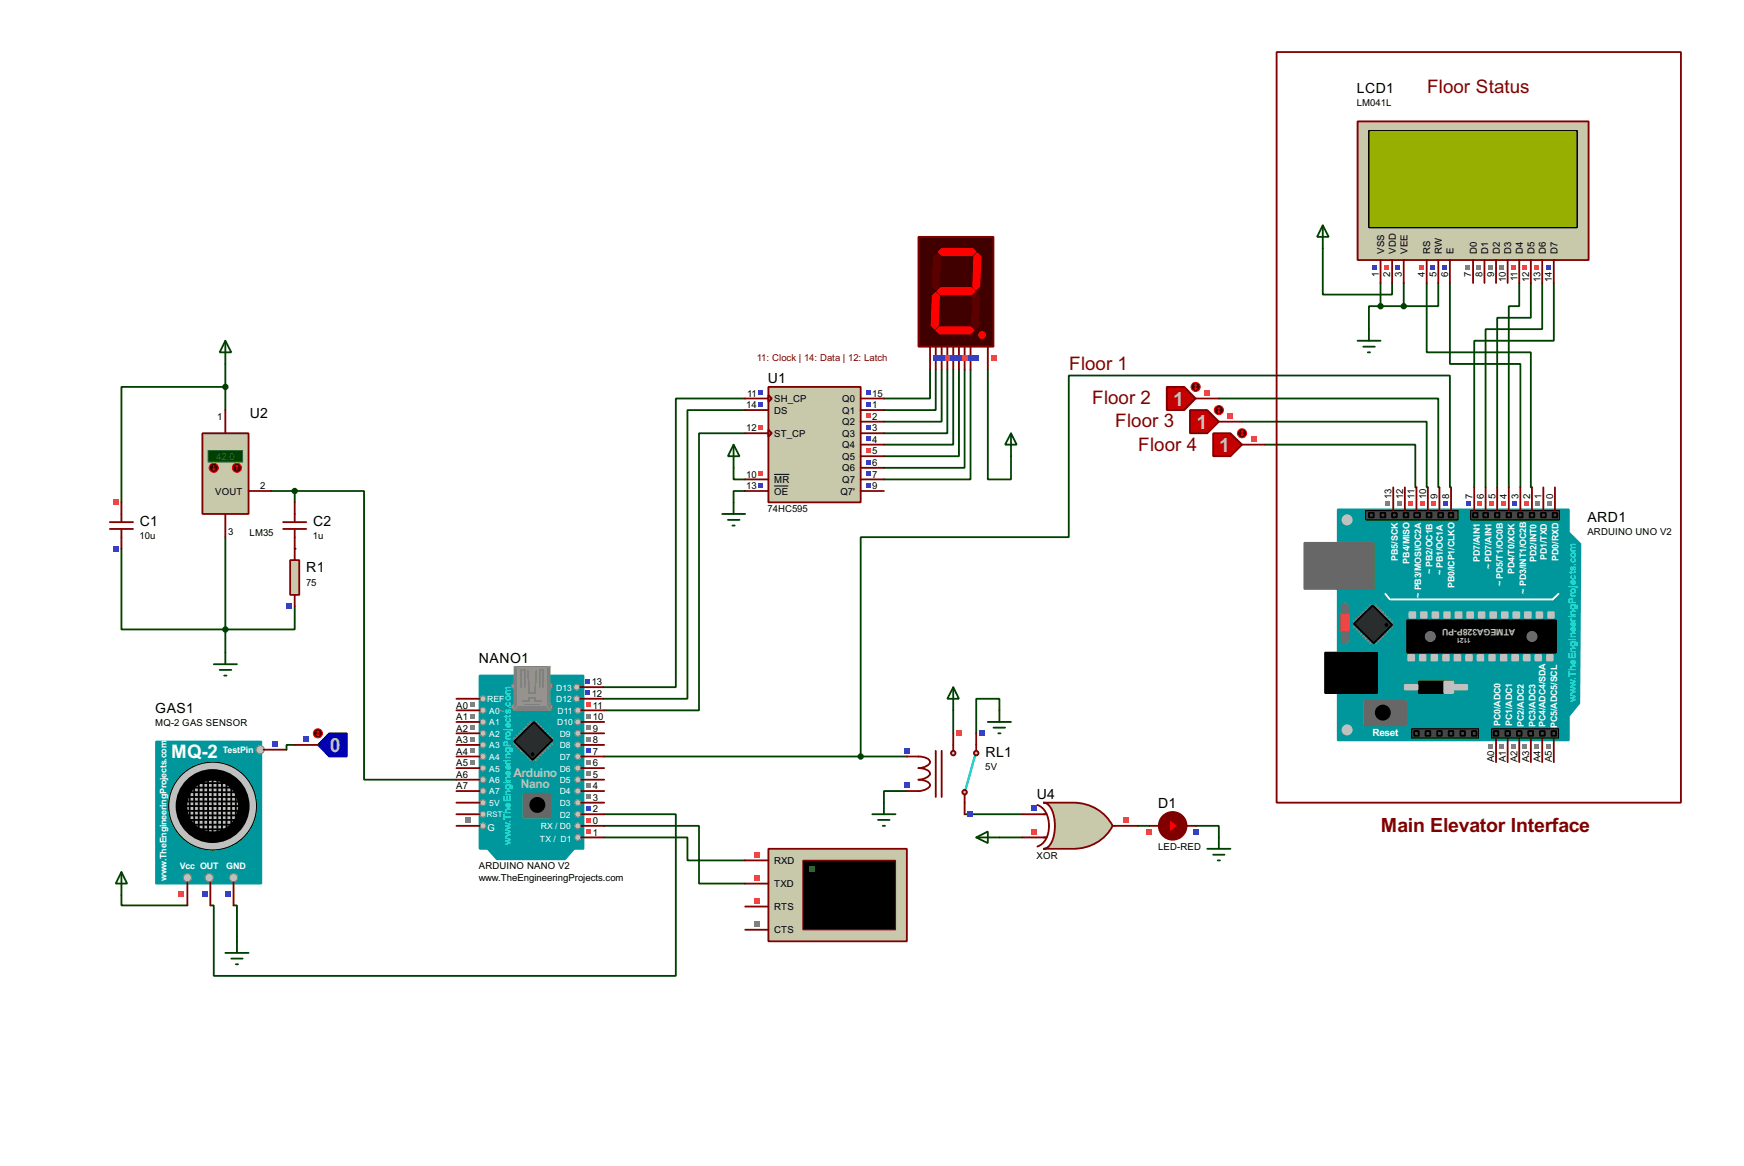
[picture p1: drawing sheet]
<svg xmlns="http://www.w3.org/2000/svg" width="383mm" height="256mm" viewBox="0 0 383 256" stroke-linecap="round" stroke-linejoin="round" font-family="sans-serif">
<g fill="none" stroke="#004000" stroke-width=".4">
<path d="M290.9 54.7v10.1h15.2v-2.5M303.6 67.4h-2.6v5M303.6 62.3v5.1M303.6 67.4h5.1M308.7 62.3v5.1M313.7 62.3v15.2h22.9v29.7h.3M316.3 62.3v5.1h-7.6M318.8 62.3v17.8h15.5v27.1M334.1 62.3v5.1h-2.3v39.8M336.6 62.3v7.6h-7.4v37.3M339.1 62.3v10.1h-12.4v34.8M341.7 62.3v12.7h-17.5v32.2"/>
<path d="M49.6 85.1h-22.9v25.4M49.6 80.1v10.1M163.9 87.7h-15.3v63.5h-16M163.9 95.3h-10.2v61h-20.8M163.9 90.2h-12.7v63.5h-18.6M204.5 81.3v6.4h-10.1M205.8 81.3v8.9h-11.4M207.1 81.3v11.5h-12.7M208.3 81.3v14h-13.9M209.6 81.3v16.5h-15.2M210.9 81.3v19.1h-16.5M212.1 81.3v21.6h-17.7"/>
<path d="M213.4 81.3v24.2h-19M217.2 81.3v24.2h5.1v-5.1M161.3 102.9v2.6h2.6M163.9 108h-2.6v2.5M64.8 163.9h-1.8v1M132.9 179.1h15.7v35.6h-101.6v-15.5h-.7M26.7 196.9v2.3h14.5M51.4 199.2h.7v7.9M132.9 184.2h18.3v5.1h12.7M132.9 181.7h20.8v12.7h10.2M219.8 184.2h5"/>
</g>
<circle cx="64.8" cy="120.7" r=".2" fill="#004000"/>
<g fill="none" stroke="#004000" stroke-width=".4">
<path d="M268 87.7h48.3v19.5h.2M273.1 92.8h40.6v14.4h.3M278.2 97.8h33v9.4h.3M49.6 118.2v25.4M59.7 108h5.1M64.8 108h15.3v63.5h20.3M64.8 108v2.5M319.1 107.2h-.3v-24.6h-83.8v35.6h-45.7v48.2M26.7 120.7v17.8h38.1v-5.1M209.6 156.3v5M219.8 156.3v-2.6h-5.1v7.6M132.9 166.4h66.5"/>
<path d="M199.4 174h-5v2.6M212.1 179.1h12.7M250.2 181.7h2.6M262.9 181.7h5.1v2.5"/>
</g>
<path d="M105.5 148.6h22.8v38.1h-2l-2 2.3h-15l-2.1-2.3h-1.7z" fill-rule="evenodd" fill="#00979c" stroke="#00979c" stroke-width=".4"/>
<path d="M115.1 174.6h5.9v5.3h-5.9z" fill="#686767" stroke="#686767" stroke-width=".4"/>
<circle cx="118.1" cy="177.1" r="1.55" fill="#000" stroke="#000" stroke-width=".4"/>
<path d="M110 156.3l.8 .2" fill="none" stroke="#939393" stroke-width=".22"/>
<g fill="#c0c0c0" stroke="#808080" stroke-width=".25">
<circle cx="127" cy="156.3" r=".65"/>
<circle cx="126.8" cy="153.7" r=".65"/>
<circle cx="127" cy="158.8" r=".65"/>
<circle cx="127" cy="161.3" r=".65"/>
<circle cx="127" cy="166.4" r=".65"/>
<circle cx="127" cy="163.9" r=".65"/>
<circle cx="127" cy="169" r=".65"/>
<circle cx="127" cy="171.5" r=".65"/>
<circle cx="127" cy="176.6" r=".65"/>
<circle cx="127" cy="174" r=".65"/>
<circle cx="127" cy="179.1" r=".65"/>
<circle cx="127" cy="181.7" r=".65"/>
<circle cx="127" cy="184.2" r=".65"/>
<circle cx="126.8" cy="151.2" r=".65"/>
<circle cx="106.2" cy="153.7" r=".65"/>
<circle cx="106.2" cy="156.3" r=".65"/>
<circle cx="106.2" cy="161.3" r=".65"/>
<circle cx="106.2" cy="158.8" r=".65"/>
<circle cx="106.2" cy="163.9" r=".65"/>
<circle cx="106.2" cy="166.4" r=".65"/>
<circle cx="106.2" cy="171.5" r=".65"/>
<circle cx="106.2" cy="169" r=".65"/>
<circle cx="106.2" cy="174" r=".65"/>
</g>
<g fill="#939393" stroke="#757575" stroke-width=".22">
<circle cx="120.9" cy="150.9" r=".55"/>
<circle cx="120.9" cy="155.5" r=".55"/>
</g>
<g fill="#939393" stroke="#808080" stroke-width=".22">
<circle cx="113" cy="150.9" r=".55"/>
<circle cx="113" cy="155.5" r=".55"/>
</g>
<path d="M113.1 146.6h7.9v9.7h-7.9z" fill="#808080" stroke="#808080" stroke-width=".22"/>
<path d="M113.8 146.9h6.4v8.3h-6.4z" fill="#939393" stroke="#939393" stroke-width=".22"/>
<path d="M113.1 146.6l.7 .3M113.8 155.2l-.7 1.1M120.2 155.2l.8 1.1M121 146.6l-.8 .3" fill="none" stroke="#939393" stroke-width=".22"/>
<path d="M114.6 151.2v-3.8h.8v3.8M114.9 154.2h1.5v-.7h1.3v.7h1.5M116.1 147.6l.3 4.6M117.9 147.6l-.2 4.9h-1.3M118.7 151.2v-3.8h.7v3.8" fill="none" stroke="#808080" stroke-width=".4"/>
<path d="M115.4 155h3.3" fill="none" stroke="#808080" stroke-width=".22"/>
<g fill="none" stroke="#808080" stroke-width=".45">
<path d="M115.6 159.8l.5 .5M116.1 159.3l.5 .5M116.6 158.8l.5 .5M117.9 158.8l-.5 .5M118.4 159.3l-.5 .5M118.9 159.8l-.5 .5M113.1 162.4l.5 .5M113.6 161.9l.5 .5M113.6 163.1l-.5 .5M114.1 161.3l.5 .6M114.1 163.6l-.5 .5M114.6 160.8l.5 .5"/>
<path d="M114.6 164.1l-.5 .5M115.1 160.3l.5 .5M115.1 164.6l-.5 .6M115.6 165.2l-.5 .5M116.1 165.7l-.5 .5M116.6 166.2l-.5 .5M117.1 166.7l-.5 .5M117.4 166.7l.5 .5M117.9 166.2l.5 .5M118.4 165.7l.5 .5M118.9 165.2l.5 .5M119.4 164.6l.5 .6"/>
<path d="M119.4 160.3l-.5 .5M119.9 164.1l.6 .5M119.9 160.8l-.5 .5M120.5 163.6l.5 .5M120.5 161.3l-.6 .6M121 163.1l.5 .5M121 161.9l-.5 .5M121.5 162.4l-.5 .5"/>
</g>
<path d="M113.1 163.1l4.3-4.3 4.1 4.1-4.4 4.3z" fill-rule="evenodd" fill="#2c2c2c" stroke="#000" stroke-width=".4"/>
<circle cx="117.1" cy="165.9" r=".3" fill="#000" stroke="#000" stroke-width=".22"/>
<g fill="#c0c0c0" stroke="#808080" stroke-width=".25">
<circle cx="106.2" cy="176.6" r=".65"/>
<circle cx="106.2" cy="181.7" r=".65"/>
<circle cx="106.2" cy="179.1" r=".65"/>
</g>
<g fill="none" stroke="#800000" stroke-width=".4">
<path d="M100.4 158.8h5.1M100.4 156.3h5.1M100.4 153.7h5.1M127.6 153.7h5M127.6 151.2h5M127.8 158.8h5.1M127.8 156.3h5.1M100.4 179.1h5.1M100.4 176.6h5.1M100.4 174h5.1M100.4 171.5h5.1M100.4 169h5.1"/>
<path d="M100.4 166.4h5.1M100.4 163.9h5.1M100.4 161.3h5.1M127.8 179.1h5.1M127.8 176.6h5.1M127.8 174h5.1M127.8 171.5h5.1M127.8 169h5.1M127.8 166.4h5.1M127.8 163.9h5.1M127.8 161.3h5.1M100.4 181.7h5.1"/>
<path d="M127.8 181.7h5.1M127.8 184.2h5.1"/>
</g>
<g fill="#ff4040">
<path d="M129 179.9h1v1h-1z"/>
<path d="M129 182.4h1v1h-1z"/>
</g>
<path d="M129 177.3h1v1.1h-1z" fill="#4040ff"/>
<g fill="#808080">
<path d="M129 174.8h1v1h-1z"/>
<path d="M129 172.3h1v1h-1z"/>
<path d="M129 169.7h1v1h-1z"/>
<path d="M129 167.2h1v1h-1z"/>
</g>
<path d="M129 164.6h1v1.1h-1z" fill="#4040ff"/>
<g fill="#808080">
<path d="M129 162.1h1v1h-1z"/>
<path d="M129 159.6h1v1h-1z"/>
<path d="M129 157h1v1h-1z"/>
</g>
<path d="M129 154.5h1v1h-1z" fill="#ff4040"/>
<g fill="#4040ff">
<path d="M128.7 151.9h1v1.1h-1z"/>
<path d="M128.7 149.4h1v1h-1z"/>
</g>
<g fill="#808080">
<path d="M103.3 167.2h1v1h-1z"/>
<path d="M103.3 164.6h1v1.1h-1z"/>
<path d="M103.3 162.1h1v1h-1z"/>
<path d="M103.3 159.6h1v1h-1z"/>
<path d="M103.3 157h1v1h-1z"/>
<path d="M103.3 154.5h1v1h-1z"/>
<path d="M102.3 179.8h1.3v1.2h-1.3z"/>
</g>
<path d="M202 52.1h16.5v24.2h-16.5z" fill="#400000" stroke="#800000" stroke-width=".4"/>
<g fill="#600000" stroke="#600000" stroke-width=".22">
<path d="M206.3 55.4l.8-.7h6.8l.8 .7-.8 .8h-6.8z" fill-rule="evenodd"/>
<path d="M214.2 56.4l.7-.7 .8 .7-.3 6.6-.7 .8-.8-.8z" fill-rule="evenodd"/>
<path d="M206 64.1l.8-.8h6.9l.7 .8-.7 .7h-6.9z" fill-rule="evenodd"/>
<path d="M205.3 56.4l.7-.7 .8 .7-.2 6.6-.8 .8-.8-.8z" fill-rule="evenodd"/>
<path d="M213.9 65.1l.8-.8 .7 .8-.2 6.6-.8 .7-.7-.7z" fill-rule="evenodd"/>
<path d="M205.8 72.7l.8-.8h6.8l.8 .8-.8 .8h-6.8z" fill-rule="evenodd"/>
<path d="M205 65.1l.8-.8 .8 .8-.3 6.6-.8 .7-.7-.7z" fill-rule="evenodd"/>
<circle cx="215.9" cy="73.7" r=".75"/>
</g>
<g fill="#f00" stroke="#f00" stroke-width=".22">
<path d="M206.3 55.4l.8-.7h6.8l.8 .7-.8 .8h-6.8z" fill-rule="evenodd"/>
<path d="M214.2 56.4l.7-.7 .8 .7-.3 6.6-.7 .8-.8-.8z" fill-rule="evenodd"/>
<path d="M205.8 72.7l.8-.8h6.8l.8 .8-.8 .8h-6.8z" fill-rule="evenodd"/>
<path d="M205 65.1l.8-.8 .8 .8-.3 6.6-.8 .7-.7-.7z" fill-rule="evenodd"/>
<path d="M206 64.1l.8-.8h6.9l.7 .8-.7 .7h-6.9z" fill-rule="evenodd"/>
<circle cx="215.9" cy="73.7" r=".75"/>
</g>
<path d="M204.5 76.3v5M205.8 76.3v5M207.1 76.3v5M208.3 76.3v5M209.6 76.3v5M210.9 76.3v5M212.1 76.3v5M213.4 76.3v5M217.2 76.3v5" fill="none" stroke="#800000" stroke-width=".4"/>
<path d="M205.2 78.2h1.2v1.2h-1.2z" fill="#4040ff"/>
<path d="M207.7 78.2h1.3v1.2h-1.3z" fill="#ff4040"/>
<g fill="#4040ff">
<path d="M210.2 78.2h1.3v1.2h-1.3z"/>
<path d="M212.8 78.2h1.2v1.2h-1.2z"/>
</g>
<path d="M217.9 78.2h1.2v1.2h-1.2z" fill="#ff4040"/>
<g fill="#4040ff">
<path d="M206.4 78.2h1.3v1.2h-1.3z"/>
<path d="M209 78.2h1.2v1.2h-1.2z"/>
</g>
<path d="M211.5 78.2h1.3v1.2h-1.3z" fill="#ff4040"/>
<path d="M214 78.2h1.3v1.2h-1.3z" fill="#4040ff"/>
<path d="M169 85.1h20.3v25.4h-20.3z" fill="#c8c8aa" stroke="#800000" stroke-width=".4"/>
<g fill="none" stroke="#800000" stroke-width=".4">
<path d="M163.9 87.7h5.1M163.9 90.2h5.1M163.9 95.3h5.1M169 86.9l.7 .8-.7 .7zM169 94.5l.7 .8-.7 .8zM189.3 87.7h5.1M189.3 90.2h5.1M189.3 92.8h5.1M189.3 95.3h5.1M189.3 97.8h5.1M163.9 105.5h5.1M163.9 108h5.1"/>
<path d="M189.3 100.4h5.1M189.3 102.9h5.1M189.3 105.5h5.1M189.3 108h5.1"/>
</g>
<path d="M170.2 104.4h3.4M170.2 106.9h3.2" fill="none" stroke="#000" stroke-width=".22"/>
<g fill="#4040ff">
<path d="M190.4 85.9h1v1h-1z"/>
<path d="M190.4 88.4h1v1.1h-1z"/>
</g>
<path d="M190.4 91h1v1h-1z" fill="#ff4040"/>
<g fill="#4040ff">
<path d="M190.4 93.5h1v1h-1z"/>
<path d="M190.4 96.1h1v1h-1z"/>
</g>
<path d="M190.4 98.6h1v1h-1z" fill="#ff4040"/>
<g fill="#4040ff">
<path d="M190.4 101.1h1v1.1h-1z"/>
<path d="M190.4 103.7h1v1h-1z"/>
<path d="M190.4 106.2h1v1h-1z"/>
<path d="M166.8 85.9h1v1h-1z"/>
</g>
<path d="M166.8 93.5h1v1h-1z" fill="#ff4040"/>
<path d="M166.8 88.4h1v1.1h-1z" fill="#4040ff"/>
<path d="M166.8 103.7h1v1h-1z" fill="#ff4040"/>
<path d="M166.8 106.2h1v1h-1z" fill="#4040ff"/>
<path d="M161.3 97.8l1.3 2.6h-2.5zM161.3 97.8v5.1M222.3 95.3l1.3 2.5h-2.6zM222.3 95.3v5.1M158.8 113.1h5.1M160.1 114.4h2.5M161.1 115.6h.5M161.3 110.5v2.6" fill="none" stroke="#004000" stroke-width=".4"/>
<path d="M294.2 112.1h50.8v5l2.5 2.6-.2 35-2.3 2.8v5.4h-50.8z" fill-rule="evenodd" fill="#00979c" stroke="#00979c" stroke-width=".4"/>
<g fill="#686767" stroke="#686767" stroke-width=".4">
<path d="M286.8 119.4h15.3v10.2h-15.3z"/>
<path d="M300 154.2h9.2v5.4h-9.2z"/>
</g>
<path d="M291.4 143.6h11.4v8.9h-11.4z" fill="#000" stroke="#000" stroke-width=".4"/>
<circle cx="304" cy="156.8" r="1.55" fill="#000" stroke="#000" stroke-width=".4"/>
<path d="M295.7 133.4v7.4" fill="none" stroke="#757575" stroke-width="1.8"/>
<path d="M294.9 135.2h1.6v3.5h-1.6z" fill="#ff8000" stroke="#ff8000" stroke-width=".4"/>
<g fill="none" stroke="#808080" stroke-width=".45">
<path d="M297.7 136.7l.6 .5M298.3 137.5l-.6 .5M298.3 136.2l.5 .5M298.8 138l-.5 .5M298.8 135.7l.5 .5M299.3 138.5l-.5 .5M299.3 135.2l.5 .5M299.8 139l-.5 .5M299.8 134.7l.5 .5M300.3 139.5l-.5 .5M300.3 134.2l.5 .5M300.8 133.7l.5 .5"/>
<path d="M301.3 133.2l.5 .5M302.6 133.2l-.5 .5M303.1 133.7l-.5 .5M303.6 134.2l-.5 .5M303.6 139.5l.5 .5M304.1 134.7l-.5 .5M304.1 139l.5 .5M304.6 135.2l-.5 .5M304.6 138.5l.5 .5M305.1 135.7l-.5 .5M305.1 138l.5 .5M305.6 136.2l-.5 .5"/>
<path d="M305.6 137.5l.5 .5M306.1 136.7l-.5 .5M300.8 140l-.5 .5M301.3 140.5l-.5 .5M301.8 141l-.5 .5M302.1 141l.5 .5M302.6 140.5l.5 .5M303.1 140l.5 .5"/>
</g>
<path d="M297.7 137.2l4.1-4 4.3 4.3-4 4z" fill-rule="evenodd" fill="#2c2c2c" stroke="#000" stroke-width=".4"/>
<circle cx="304.8" cy="137.5" r=".3" fill="#000" stroke="#000" stroke-width=".22"/>
<circle cx="296.2" cy="160.6" r="1.1" fill="#c0c0c0" stroke="#c0c0c0" stroke-width=".22"/>
<path d="M304.6 130.6l1 1.3M342.7 130.6l-1.3 1.3h-35.5" fill="none" stroke="#fff" stroke-width=".4"/>
<g fill="#464646" stroke="#000" stroke-width=".25">
<path d="M300.3 112.3h20.3v2.1h-20.3z"/>
<path d="M323.4 112.3h19.6v2.1h-19.6z"/>
</g>
<g fill="#464646" stroke="#000" stroke-width=".4">
<path d="M301 112.8h1.1v1h-1.1z"/>
<path d="M306.1 112.8h1v1h-1z"/>
<path d="M308.7 112.8h1v1h-1z"/>
<path d="M311 112.8h1.2v1h-1.2z"/>
<path d="M313.7 112.8h1.1v1h-1.1z"/>
<path d="M316.3 112.8h1v1h-1z"/>
<path d="M303.6 112.8h1v1h-1z"/>
<path d="M318.6 112.8h1v1h-1z"/>
<path d="M323.9 112.8h1v1h-1z"/>
<path d="M326.2 112.8h1v1h-1z"/>
<path d="M328.7 112.8h1v1h-1z"/>
<path d="M331.3 112.8h1v1h-1z"/>
<path d="M333.8 112.8h1v1h-1z"/>
<path d="M336.4 112.8h1v1h-1z"/>
<path d="M338.9 112.8h1v1h-1z"/>
<path d="M341.4 112.8h1v1h-1z"/>
</g>
<path d="M309.4 136.5h32.8v7.1h-32.8z" fill="#000" stroke="#000" stroke-width=".4"/>
<g fill="#c0c0c0" stroke="#c0c0c0" stroke-width=".4">
<path d="M309.9 134.7h1.3v1.2h-1.3z"/>
<path d="M312.5 134.7h1.2v1.2h-1.2z"/>
<path d="M315 134.7h1.3v1.2h-1.3z"/>
<path d="M317.6 134.7h1.2v1.2h-1.2z"/>
<path d="M320.1 134.7h1.3v1.2h-1.3z"/>
<path d="M322.6 134.7h1.3v1.2h-1.3z"/>
<path d="M325.2 134.7h1.2v1.2h-1.2z"/>
<path d="M327.7 134.7h1.3v1.2h-1.3z"/>
<path d="M330.3 134.7h1.2v1.2h-1.2z"/>
<path d="M332.8 134.7h1.3v1.2h-1.3z"/>
<path d="M335.3 134.7h1.3v1.2h-1.3z"/>
<path d="M337.9 134.7h1.2v1.2h-1.2z"/>
<path d="M340.4 134.7h1.3v1.2h-1.3z"/>
<path d="M309.7 144.1h1.3v1.2h-1.3z"/>
<path d="M312.2 144.1h1.3v1.2h-1.3z"/>
<path d="M314.8 144.1h1.2v1.2h-1.2z"/>
<path d="M317.3 144.1h1.3v1.2h-1.3z"/>
<path d="M319.8 144.1h1.3v1.2h-1.3z"/>
<path d="M322.4 144.1h1.3v1.2h-1.3z"/>
<path d="M324.9 144.1h1.3v1.2h-1.3z"/>
<path d="M327.5 144.1h1.2v1.2h-1.2z"/>
<path d="M330 144.1h1.3v1.2h-1.3z"/>
<path d="M332.5 144.1h1.3v1.2h-1.3z"/>
<path d="M335.1 144.1h1.3v1.2h-1.3z"/>
<path d="M337.6 144.1h1.3v1.2h-1.3z"/>
<path d="M340.2 144.1h1.2v1.2h-1.2z"/>
</g>
<g fill="#757575" stroke="#757575" stroke-width=".22">
<circle cx="336.8" cy="140" r="1.1"/>
<circle cx="314.5" cy="140" r="1.1"/>
</g>
<g fill="#464646" stroke="#000" stroke-width=".25">
<path d="M310.4 160.3h14.8v2.1h-14.8z"/>
<path d="M328 160.3h14.7v2.1h-14.7z"/>
</g>
<g fill="#464646" stroke="#000" stroke-width=".4">
<path d="M313.5 160.8h1v1.1h-1z"/>
<path d="M318.6 160.8h1v1.1h-1z"/>
<path d="M323.7 160.8h1v1.1h-1z"/>
<path d="M321.1 160.8h1v1.1h-1z"/>
<path d="M316 160.8h1v1.1h-1z"/>
<path d="M311 160.8h1v1.1h-1z"/>
<path d="M328.5 160.8h1v1.1h-1z"/>
<path d="M331 160.8h1v1.1h-1z"/>
<path d="M333.6 160.8h1v1.1h-1z"/>
<path d="M336.1 160.8h1v1.1h-1z"/>
<path d="M338.6 160.8h1.1v1.1h-1.1z"/>
<path d="M341.2 160.8h1v1.1h-1z"/>
</g>
<path d="M312 149.9h7.6v2.6h-7.6z" fill="#000" stroke="#000" stroke-width=".4"/>
<g fill="#c0c0c0" stroke="#c0c0c0" stroke-width=".4">
<path d="M317.6 149.9h2v2.6h-2z"/>
<path d="M319.8 150.7h2.8v1h-2.8z"/>
<path d="M308.9 150.7h2.8v1h-2.8z"/>
</g>
<circle cx="296.2" cy="114.4" r="1.1" fill="#c0c0c0" stroke="#c0c0c0" stroke-width=".22"/>
<g fill="none" stroke="#800000" stroke-width=".4">
<path d="M306.4 107.2v5.1M308.9 107.2v5.1M311.5 107.2v5.1M314 107.2v5.1M316.5 107.2v5.1M319.1 107.2v5.1M324.2 107.2v5.1M326.7 107.2v5.1M329.2 107.2v5.1M331.8 107.2v5.1M334.3 107.2v5.1M336.9 107.2v5.1"/>
<path d="M339.4 107.2v5.1M341.9 107.2v5.1M329 162.6v5.1M331.5 162.6v5.1M334.1 162.6v5.1M336.6 162.6v5.1M339.1 162.6v5.1M341.7 162.6v5.1"/>
</g>
<g fill="#808080">
<path d="M340.2 110.2h1v1h-1z"/>
<path d="M337.6 110.2h1v1h-1z"/>
</g>
<path d="M335.1 110.2h1v1h-1z" fill="#ff4040"/>
<path d="M332.5 110.2h1.1v1h-1.1z" fill="#4040ff"/>
<g fill="#ff4040">
<path d="M330 110.2h1v1h-1z"/>
<path d="M327.5 110.2h1v1h-1z"/>
<path d="M324.9 110.2h1v1h-1z"/>
</g>
<g fill="#4040ff">
<path d="M322.4 110.2h1v1h-1z"/>
<path d="M317.3 110.2h1v1h-1z"/>
</g>
<g fill="#ff4040">
<path d="M314.8 110.2h1v1h-1z"/>
<path d="M312.2 110.2h1v1h-1z"/>
<path d="M309.7 110.2h1v1h-1z"/>
</g>
<g fill="#808080">
<path d="M307.1 110.2h1.1v1h-1.1z"/>
<path d="M304.6 110.2h1v1h-1z"/>
<path d="M339.9 163.8h1v1h-1z"/>
<path d="M337.4 163.8h1v1h-1z"/>
<path d="M334.8 163.8h1v1h-1z"/>
<path d="M332.3 163.8h1v1h-1z"/>
<path d="M329.7 163.8h1.1v1h-1.1z"/>
<path d="M327.2 163.8h1v1h-1z"/>
</g>
<path d="M298.5 26.7h50.8v30.5h-50.8z" fill="#c8c8aa" stroke="#800000" stroke-width=".4"/>
<path d="M301 28.8h45.8v21.3h-45.8z" fill="#324600" stroke="#000" stroke-width=".25"/>
<path d="M301 28.8h45.8v21.3h-45.8z" fill="#96af00" stroke="#000" stroke-width=".25"/>
<g fill="none" stroke="#800000" stroke-width=".4">
<path d="M303.6 57.2v5.1M306.1 57.2v5.1M308.7 57.2v5.1M313.7 57.2v5.1M316.3 57.2v5.1M318.8 57.2v5.1M323.9 57.2v5.1M326.4 57.2v5.1M329 57.2v5.1M331.5 57.2v5.1M334.1 57.2v5.1M336.6 57.2v5.1"/>
<path d="M339.1 57.2v5.1M341.7 57.2v5.1"/>
</g>
<path d="M339.9 58.3h1v1.1h-1z" fill="#4040ff"/>
<g fill="#ff4040">
<path d="M337.4 58.3h1v1.1h-1z"/>
<path d="M334.8 58.3h1v1.1h-1z"/>
<path d="M332.3 58.3h1v1.1h-1z"/>
</g>
<g fill="#808080">
<path d="M329.7 58.3h1.1v1.1h-1.1z"/>
<path d="M327.2 58.3h1v1.1h-1z"/>
<path d="M324.7 58.3h1v1.1h-1z"/>
<path d="M322.1 58.3h1v1.1h-1z"/>
</g>
<g fill="#4040ff">
<path d="M317 58.3h1.1v1.1h-1.1z"/>
<path d="M314.5 58.3h1v1.1h-1z"/>
</g>
<path d="M312 58.3h1v1.1h-1z" fill="#ff4040"/>
<path d="M301.8 58.3h1v1.1h-1z" fill="#4040ff"/>
<path d="M304.3 58.3h1.1v1.1h-1.1z" fill="#ff4040"/>
<path d="M306.9 58.3h1v1.1h-1z" fill="#4040ff"/>
<path d="M290.9 49.6l1.3 2.5h-2.6zM290.9 49.6v5.1M298.5 75h5.1M299.8 76.3h2.5M300.8 77.5h.5M301 72.4v2.6M214.7 184.2l2.5-1.3v2.6zM214.7 184.2h5.1" fill="none" stroke="#004000" stroke-width=".4"/>
<g fill="#004000" stroke="#004000" stroke-width=".4">
<circle cx="303.5" cy="67.4" r=".5"/>
<circle cx="308.6" cy="67.4" r=".5"/>
</g>
<path d="M169 186.7h30.4v20.4h-30.4z" fill="#c8c8aa" stroke="#800000" stroke-width=".4"/>
<path d="M176.6 189.3h20.3v15.2h-20.3z" fill="#000" stroke="#800000" stroke-width=".25"/>
<path d="M177.9 190.6h1.2v1.2h-1.2z" fill="#0f0"/>
<path d="M163.9 189.3h5.1M163.9 199.4h5.1M163.9 194.4h5.1M163.9 204.5h5.1" fill="none" stroke="#800000" stroke-width=".4"/>
<g fill="#ff4040">
<path d="M165.8 187.4h1.3v1.2h-1.3z"/>
<path d="M165.8 197.5h1.3v1.3h-1.3z"/>
<path d="M165.8 192.5h1.3v1.2h-1.3z"/>
</g>
<path d="M165.8 202.6h1.3v1.3h-1.3z" fill="#808080"/>
<path d="M34.3 163.1h23.2v31.3h-23.2z" fill="#00979c" stroke="#00979c" stroke-width=".4"/>
<circle cx="46.7" cy="177.3" r="9.7" fill="#c0c0c0" stroke="#000" stroke-width=".22"/>
<circle cx="46.7" cy="177.3" r="6.9" fill="#c0c0c0" stroke="#000" stroke-width="2.6"/>
<g fill="none" stroke="#000" stroke-width=".4">
<path d="M40.2 175.3h12.2M40.7 177.3h12.7M40.7 176.3h12.4M40.7 178.4h12.4M40.9 174.3h11.5M40.9 173.3h10.5M40.9 179.4h11.7M41.7 174v5.9M42.5 172.3h8.1M42.7 172.5v9.4M43.7 172v10.7M44.8 171.3v11.9"/>
<path d="M45.8 171.3v12.1M46.8 171.3v12.1M47.8 171.3v12.1M48.8 171.5v11.7M49.8 172v10.7M50.9 173.3v8.6M51.9 173.8v7.1M41.5 180.4h11.4M42 181.4h9.6M42.7 182.4h7.6"/>
</g>
<g fill="#c0c0c0" stroke="#808080" stroke-width=".25">
<circle cx="41.2" cy="193.1" r=".9"/>
<circle cx="46" cy="193.1" r=".9"/>
<circle cx="51.3" cy="193.1" r=".9"/>
<circle cx="57.2" cy="164.9" r=".9"/>
</g>
<path d="M58 164.9h5M41.2 194.1v5.1M46.3 194.1v5.1M51.4 194.1v5.1" fill="none" stroke="#800000" stroke-width=".4"/>
<g fill="#4040ff">
<path d="M44.4 196h1.2v1.3h-1.2z"/>
<path d="M49.5 196h1.2v1.3h-1.2z"/>
<path d="M59.9 163h1.2v1.3h-1.2z"/>
</g>
<path d="M39.3 196h1.3v1.3h-1.3z" fill="#ff4040"/>
<path d="M26.7 191.8l1.3 2.6h-2.5zM26.7 191.8v5.1M49.6 209.6h5.1M50.9 210.9h2.5M51.9 212.1h.5M52.1 207.1v2.5" fill="none" stroke="#004000" stroke-width=".4"/>
<path d="M72.4 161.3h3.9v5.1h-3.9l-2.5-2.5z" fill-rule="evenodd" fill="#0000c0" stroke="#000080" stroke-width=".4"/>
<path d="M64.8 163.9h5.1" fill="none" stroke="#800000" stroke-width=".4"/>
<circle cx="69.9" cy="161.3" r="1" fill="#400000" stroke="#f00" stroke-width=".22"/>
<path d="M69.7 161.6l.2 .3M69.9 160.8v1.1M69.9 160.8l.3 .3M69.9 160.8l-.2 .3M70.2 161.6l-.3 .3" fill="none" stroke="#f00" stroke-width=".22"/>
<path d="M66.7 162h1.3v1.2h-1.3z" fill="#4040ff"/>
<path d="M229.4 176.6h6.6a9.6 9.6 0 0 1 8.7 5.1 9.6 9.6 0 0 1-8.7 5h-6.6a3.2 3.2 0 0 0 2.4-3.1 7.7 7.7 0 0 0-1.4-6.6z" fill-rule="evenodd" fill="#c8c8aa" stroke="#800000" stroke-width=".4"/>
<path d="M224.8 179.1h5.4M228.1 177.1a5.2 5.2 0 0 1 2.4 6.2 3.8 3.8 0 0 1-2.4 2.9M224.8 184.2h5.4M244.7 181.7h5.5" fill="none" stroke="#800000" stroke-width=".4"/>
<path d="M226.7 177.2h1.3v1.3h-1.3z" fill="#4040ff"/>
<g fill="#ff4040">
<path d="M226.7 182.3h1.3v1.3h-1.3z"/>
<path d="M247.1 179.8h1.2v1.2h-1.2z"/>
</g>
<path d="M49.6 75l1.3 2.5h-2.6zM49.6 75v5.1M47 146.1h5.1M48.3 147.4h2.6M49.3 148.6h.5M49.6 143.6v2.5" fill="none" stroke="#004000" stroke-width=".4"/>
<path d="M44.5 95.3h10.2v17.8h-10.2z" fill="#c8c8aa" stroke="#800000" stroke-width=".4"/>
<path d="M45.8 99.1h7.6v2.6h-7.6z" fill="#004000" stroke="#0f0" stroke-width=".22"/>
<path d="M49.6 90.2v5.1M49.6 113.1v5.1M54.7 108h5" fill="none" stroke="#800000" stroke-width=".4"/>
<circle cx="52.1" cy="102.9" r="1" fill="#400000" stroke="#f00" stroke-width=".22"/>
<path d="M52.1 102.4l-.2 .3M52.1 102.4l.3 .3M52.1 102.4v1" fill="none" stroke="#f00" stroke-width=".22"/>
<circle cx="47" cy="102.9" r="1" fill="#400000" stroke="#f00" stroke-width=".22"/>
<path d="M46.8 103.2l.2 .2M47 102.4v1M47.3 103.2l-.3 .2" fill="none" stroke="#f00" stroke-width=".22"/>
<path d="M63.8 123.2h2v7.7h-2z" fill="#c8c8aa" stroke="#800000" stroke-width=".4"/>
<path d="M64.8 120.7v2.5M64.8 130.9v2.5" fill="none" stroke="#800000" stroke-width=".4"/>
<path d="M62.9 132.8h1.3v1.2h-1.3z" fill="#4040ff"/>
<path d="M24.2 116.4h5.1M24.2 114.9h5.1M26.7 110.5v4.4M26.7 116.4v4.3" fill="none" stroke="#800000" stroke-width=".4"/>
<path d="M24.8 120.1h1.3v1.2h-1.3z" fill="#4040ff"/>
<path d="M24.8 109.9h1.3v1.3h-1.3z" fill="#ff4040"/>
<g fill="#004000" stroke="#004000" stroke-width=".4">
<circle cx="49.5" cy="85.1" r=".5"/>
<circle cx="64.8" cy="108" r=".5"/>
</g>
<path d="M62.3 116.4h5.1M62.3 114.9h5.1M64.8 110.5v4.4M64.8 116.4v4.3M202 166.4a2.31 2.31 0 0 1 2.5 1.3 2.61 2.61 0 0 1-2.5 1.3 2.31 2.31 0 0 1 2.5 1.2 2.7 2.7 0 0 1-2.5 1.3 2.31 2.31 0 0 1 2.5 1.3 2.68 2.68 0 0 1-2.5 1.2M205.8 165.2v10.1M207.1 165.2v10.1M209.6 163.9v1.3M212.1 174.8v1.8M214.7 163.9v1.3" fill="none" stroke="#800000" stroke-width=".4"/>
<path d="M209.9 166.2l2.2 7.6" fill="none" stroke="#feffff" stroke-width=".5"/>
<path d="M214.4 166.2l-2 7.3" fill="none" stroke="#00c0c0" stroke-width=".5"/>
<g fill="#c8c8aa" stroke="#800000" stroke-width=".4">
<circle cx="212.1" cy="174.3" r=".5"/>
<circle cx="214.6" cy="165.7" r=".5"/>
<circle cx="209.6" cy="165.7" r=".5"/>
</g>
<path d="M199.4 166.4h2.6M199.4 174h2.6M209.6 161.3v2.6M212.1 176.6v2.5M214.7 161.3v2.6" fill="none" stroke="#800000" stroke-width=".4"/>
<g fill="#4040ff">
<path d="M212.8 178.5h1.2v1.3h-1.2z"/>
<path d="M215.3 160.7h1.3v1.3h-1.3z"/>
</g>
<path d="M210.2 160.7h1.3v1.3h-1.3z" fill="#ff4040"/>
<g fill="#4040ff">
<path d="M198.8 164.5h1.3v1.3h-1.3z"/>
<path d="M198.8 172.1h1.3v1.3h-1.3z"/>
</g>
<g fill="none" stroke="#004000" stroke-width=".4">
<path d="M209.6 151.2l1.3 2.5h-2.6zM209.6 151.2v5.1M217.2 158.8h5.1M219.8 156.3v2.5M191.8 179.1h5.1M194.4 176.6v2.5M218.5 160.1h2.5M219.5 161.3h.5M193.1 180.4h2.5M194.1 181.7h.5M265.5 186.7h5.1M266.8 188h2.5"/>
<path d="M267.8 189.3h.5M268 184.2v2.5"/>
</g>
<circle cx="257.8" cy="181.7" r="3.1" fill="#800000" stroke="#800000" stroke-width=".4"/>
<path d="M254.8 181.7h2.3M259.1 180.4v2.5M259.1 181.7h1.8" fill="none" stroke="#800000" stroke-width=".4"/>
<path d="M257.1 180.1l2 1.6-2 1.5z" fill="#f00" stroke="#800000" stroke-width=".4"/>
<path d="M252.8 181.7h2.5M260.4 181.7h2.5" fill="none" stroke="#800000" stroke-width=".4"/>
<path d="M252.1 182.3h1.3v1.3h-1.3z" fill="#ff4040"/>
<path d="M262.3 182.3h1.3v1.3h-1.3z" fill="#4040ff"/>
<g fill="#004000" stroke="#004000" stroke-width=".4">
<circle cx="49.5" cy="138.5" r=".5"/>
<circle cx="189.2" cy="166.4" r=".5"/>
</g>
<path d="M256.6 85.1h3.8l2.5 2.6-2.5 2.5h-3.8z" fill-rule="evenodd" fill="#c00000" stroke="#800000" stroke-width=".4"/>
<path d="M262.9 87.7h5.1" fill="none" stroke="#800000" stroke-width=".4"/>
<circle cx="262.9" cy="85.1" r="1" fill="#400000" stroke="#f00" stroke-width=".22"/>
<path d="M262.7 85.4l.2 .3M262.9 84.6v1.1M262.9 84.6l-.2 .3M262.9 84.6l.3 .3M263.2 85.4l-.3 .3" fill="none" stroke="#f00" stroke-width=".22"/>
<path d="M264.8 85.8h1.3v1.2h-1.3z" fill="#ff4040"/>
<path d="M261.7 90.2h3.8l2.5 2.6-2.5 2.5h-3.8z" fill-rule="evenodd" fill="#c00000" stroke="#800000" stroke-width=".4"/>
<path d="M268 92.8h5.1" fill="none" stroke="#800000" stroke-width=".4"/>
<circle cx="268" cy="90.2" r="1" fill="#400000" stroke="#f00" stroke-width=".22"/>
<path d="M267.8 90.5l.2 .2M268 89.7v1M268 89.7l-.2 .3M268 89.7l.3 .3M268.3 90.5l-.3 .2" fill="none" stroke="#f00" stroke-width=".22"/>
<path d="M269.9 90.9h1.3v1.2h-1.3z" fill="#ff4040"/>
<path d="M266.8 95.3h3.8l2.5 2.5-2.5 2.6h-3.8z" fill-rule="evenodd" fill="#c00000" stroke="#800000" stroke-width=".4"/>
<path d="M273.1 97.8h5.1" fill="none" stroke="#800000" stroke-width=".4"/>
<circle cx="273.1" cy="95.3" r="1" fill="#400000" stroke="#f00" stroke-width=".22"/>
<path d="M272.9 95.6l.2 .2M273.1 94.8v1M273.1 94.8l-.2 .3M273.1 94.8l.3 .3M273.4 95.6l-.3 .2" fill="none" stroke="#f00" stroke-width=".22"/>
<path d="M275 95.9h1.3v1.3h-1.3z" fill="#ff4040"/>
<path d="M280.7 11.5h88.9v165.1h-88.9z" fill="none" stroke="#800000" stroke-width=".4"/>
<g font-size="4.8" fill="#c0c0c0">
<text x="258" y="89.2">1</text>
<text x="263.1" y="94.3">1</text>
<text x="268.1" y="99.4">1</text>
<text x="72.6" y="165.4">0</text>
</g>
<text font-size="4.8" fill="#800000" x="303.6" y="183.1">Main Elevator Interface</text>
<g font-size="4.6" fill="#800000">
<text x="313.8" y="20.4">Floor Status</text>
<text x="235.1" y="81.3">Floor 1</text>
<text x="240.1" y="88.9">Floor 2</text>
<text x="245.2" y="94">Floor 3</text>
<text x="250.3" y="99.1">Floor 4</text>
</g>
<text font-size="4.6" fill="#fff" x="37.7" y="166.7">MQ-2</text>
<g font-size="3.5">
<text x="298.4" y="20.5">LCD1</text>
<text x="168.8" y="84.3">U1</text>
<text x="54.9" y="92">U2</text>
<text x="30.8" y="115.8">C1</text>
<text x="68.9" y="115.8">C2</text>
<text x="349.1" y="114.8">ARD1</text>
<text x="67.4" y="125.9">R1</text>
<text x="105.3" y="145.9">NANO1</text>
<text x="34.2" y="156.8">GAS1</text>
<text x="216.7" y="166.6">RL1</text>
<text x="228" y="175.8">U4</text>
<text x="254.7" y="177.8">D1</text>
</g>
<g font-size="3" fill="#c0c0c0">
<text x="112.9" y="171">Arduino</text>
<text x="114.5" y="173.3">Nano</text>
</g>
<g font-size="2.5" fill="#0ff">
<text x="346.5" y="149.5" transform="rotate(-90 346.5 149.5)">.TheEngineeringProjects.com</text>
<text x="346.5" y="154.3" transform="rotate(-90 346.5 154.3)">w</text>
<text x="112.4" y="185.9" transform="rotate(-90 112.4 185.9)">w</text>
<text x="112.4" y="181" transform="rotate(-90 112.4 181)">.TheEngineeringProjects.com</text>
</g>
<text font-size="2.5" fill="#fff" x="301.8" y="161.9">Reset</text>
<g font-size="2.4">
<text x="298.3" y="23.4">LM041L</text>
<text x="304.4" y="55.9" transform="rotate(-90 304.4 55.9)">VSS</text>
<text x="306.9" y="55.9" transform="rotate(-90 306.9 55.9)">VDD</text>
<text x="309.5" y="55.9" transform="rotate(-90 309.5 55.9)">VEE</text>
<text x="314.5" y="55.9" transform="rotate(-90 314.5 55.9)">RS</text>
<text x="317.1" y="55.9" transform="rotate(-90 317.1 55.9)">RW</text>
<text x="319.6" y="55.9" transform="rotate(-90 319.6 55.9)">E</text>
<text x="324.7" y="55.9" transform="rotate(-90 324.7 55.9)">D0</text>
<text x="327.2" y="55.9" transform="rotate(-90 327.2 55.9)">D1</text>
<text x="329.8" y="55.9" transform="rotate(-90 329.8 55.9)">D2</text>
<text x="332.3" y="55.9" transform="rotate(-90 332.3 55.9)">D3</text>
<text x="334.9" y="55.9" transform="rotate(-90 334.9 55.9)">D4</text>
<text x="337.4" y="55.9" transform="rotate(-90 337.4 55.9)">D5</text>
<text x="339.9" y="55.9" transform="rotate(-90 339.9 55.9)">D6</text>
<text x="342.5" y="55.9" transform="rotate(-90 342.5 55.9)">D7</text>
<text x="303.2" y="60.8" transform="rotate(-90 303.2 60.8)">1</text>
<text x="305.7" y="60.9" transform="rotate(-90 305.7 60.9)">2</text>
<text x="308.3" y="60.9" transform="rotate(-90 308.3 60.9)">3</text>
<text x="313.3" y="60.9" transform="rotate(-90 313.3 60.9)">4</text>
<text x="315.9" y="60.8" transform="rotate(-90 315.9 60.8)">5</text>
<text x="318.4" y="60.9" transform="rotate(-90 318.4 60.9)">6</text>
<text x="323.5" y="60.8" transform="rotate(-90 323.5 60.8)">7</text>
<text x="326" y="60.9" transform="rotate(-90 326 60.9)">8</text>
<text x="328.6" y="60.8" transform="rotate(-90 328.6 60.8)">9</text>
<text x="331.1" y="62" transform="rotate(-90 331.1 62)">10</text>
<text x="333.7" y="61.8" transform="rotate(-90 333.7 61.8)">11</text>
<text x="336.2" y="62" transform="rotate(-90 336.2 62)">12</text>
<text x="338.7" y="62" transform="rotate(-90 338.7 62)">13</text>
<text x="341.3" y="62" transform="rotate(-90 341.3 62)">14</text>
<text x="164.1" y="89.8">14</text>
<text x="164.3" y="87.3">11</text>
<text x="170.2" y="88.5">SH_CP</text>
<text x="185.2" y="88.5">Q0</text>
<text x="191.8" y="87.3">15</text>
<text x="191.8" y="89.8">1</text>
<text x="47.8" y="92.4">1</text>
<text x="164.1" y="94.9">12</text>
<text x="170.2" y="91">DS</text>
<text x="185.2" y="91">Q1</text>
<text x="185.2" y="93.6">Q2</text>
<text x="191.8" y="92.4">2</text>
<text x="191.8" y="94.9">3</text>
<text x="170.2" y="96.1">ST_CP</text>
<text x="185.2" y="96.1">Q3</text>
<text x="185.2" y="98.6">Q4</text>
<text x="185.2" y="101.2">Q5</text>
<text x="191.8" y="97.4">4</text>
<text x="191.8" y="100">5</text>
<text x="57.2" y="107.6">2</text>
<text x="164.1" y="105.1">10</text>
<text x="164.1" y="107.6">13</text>
<text x="170.2" y="106.3">MR</text>
<text x="185.2" y="103.7">Q6</text>
<text x="185.2" y="106.3">Q7</text>
<text x="191.8" y="102.5">6</text>
<text x="191.8" y="105.1">7</text>
<text x="191.8" y="107.6">9</text>
<text x="47.3" y="108.8">VOUT</text>
<text x="168.8" y="112.7">74HC595</text>
<text x="170.2" y="108.8">OE</text>
<text x="184.8" y="108.8">Q7'</text>
<text x="306" y="109.8" transform="rotate(-90 306 109.8)">13</text>
<text x="308.5" y="109.7" transform="rotate(-90 308.5 109.7)">12</text>
<text x="311.1" y="109.8" transform="rotate(-90 311.1 109.8)">11</text>
<text x="313.6" y="109.7" transform="rotate(-90 313.6 109.7)">10</text>
<text x="316.1" y="109.7" transform="rotate(-90 316.1 109.7)">9</text>
<text x="318.7" y="109.8" transform="rotate(-90 318.7 109.8)">8</text>
<text x="323.8" y="109.8" transform="rotate(-90 323.8 109.8)">7</text>
<text x="326.3" y="109.7" transform="rotate(-90 326.3 109.7)">6</text>
<text x="328.8" y="109.7" transform="rotate(-90 328.8 109.7)">5</text>
<text x="331.4" y="109.8" transform="rotate(-90 331.4 109.8)">4</text>
<text x="333.9" y="109.7" transform="rotate(-90 333.9 109.7)">3</text>
<text x="336.5" y="109.8" transform="rotate(-90 336.5 109.8)">2</text>
<text x="339" y="109.7" transform="rotate(-90 339 109.7)">1</text>
<text x="341.5" y="109.7" transform="rotate(-90 341.5 109.7)">0</text>
<text x="30.7" y="118.7">10u</text>
<text x="50.2" y="117.6">3</text>
<text x="54.9" y="117.8">LM35</text>
<text x="68.8" y="118.7">1u</text>
<text x="349" y="117.7">ARDUINO UNO V2</text>
<text x="67.3" y="128.9">75</text>
<text x="100.3" y="155.9">A0</text>
<text x="130.1" y="153.3">12</text>
<text x="130.1" y="150.8">13</text>
<text x="130.4" y="155.9">11</text>
<text x="34.1" y="159.7">MQ-2 GAS SENSOR</text>
<text x="100.3" y="160.9">A2</text>
<text x="100.3" y="158.4">A1</text>
<text x="130.4" y="160.9">9</text>
<text x="130.4" y="158.4">10</text>
<text x="100.3" y="166">A4</text>
<text x="100.3" y="163.5">A3</text>
<text x="130.4" y="166">7</text>
<text x="130.4" y="163.5">8</text>
<text x="328.6" y="167.7" transform="rotate(-90 328.6 167.7)">A0</text>
<text x="331.1" y="167.7" transform="rotate(-90 331.1 167.7)">A1</text>
<text x="333.7" y="167.7" transform="rotate(-90 333.7 167.7)">A2</text>
<text x="336.2" y="167.7" transform="rotate(-90 336.2 167.7)">A3</text>
<text x="338.7" y="167.7" transform="rotate(-90 338.7 167.7)">A4</text>
<text x="341.3" y="167.7" transform="rotate(-90 341.3 167.7)">A5</text>
<text x="100.3" y="168.6">A5</text>
<text x="100.3" y="171.1">A6</text>
<text x="100.3" y="173.6">A7</text>
<text x="130.4" y="173.6">4</text>
<text x="130.4" y="171.1">5</text>
<text x="130.4" y="168.6">6</text>
<text x="216.7" y="169.5">5V</text>
<text x="130.4" y="178.7">2</text>
<text x="130.4" y="176.2">3</text>
<text x="130.4" y="181.3">0</text>
<text x="130.4" y="183.8">1</text>
<text x="105.3" y="191.2">ARDUINO NANO V2</text>
<text x="170.2" y="190.1">RXD</text>
<text x="227.9" y="188.9">XOR</text>
<text x="254.6" y="186.9">LED-RED</text>
<text x="105.3" y="193.8">www.TheEngineeringProjects.com</text>
<text x="170.2" y="195.2">TXD</text>
<text x="170.2" y="200.2">RTS</text>
<text x="170.2" y="205.3">CTS</text>
</g>
<text font-size="2.4" fill="#800000" x="166.4" y="79.5">11: Clock | 14: Data | 12: Latch</text>
<text font-size="2.4" fill="#0f0" x="47.6" y="101.2">42.0</text>
<text font-size="2.4" fill="#fff" x="107.2" y="182.7">G</text>
<g font-size="2.2" fill="#fff">
<text x="307.4" y="123.3" transform="rotate(-90 307.4 123.3)">PB5/SCK</text>
<text x="309.9" y="124" transform="rotate(-90 309.9 124)">PB4/MISO</text>
<text x="325.4" y="123.7" transform="rotate(-90 325.4 123.7)">PD7/AIN1</text>
<text x="328" y="125.3" transform="rotate(-90 328 125.3)">~ PD7/AIN1</text>
<text x="337.9" y="123.6" transform="rotate(-90 337.9 123.6)">PD2/INT0</text>
<text x="340.1" y="123.2" transform="rotate(-90 340.1 123.2)">PD1/TXD</text>
<text x="342.7" y="123.3" transform="rotate(-90 342.7 123.3)">PD0/RXD</text>
<text x="312.5" y="131.5" transform="rotate(-90 312.5 131.5)">~ PB3/MOSI/OC2A</text>
<text x="315" y="126.3" transform="rotate(-90 315 126.3)">~ PB2/OC1B</text>
<text x="317.3" y="126.6" transform="rotate(-90 317.3 126.6)">~ PB1/OC1A</text>
<text x="319.8" y="129.4" transform="rotate(-90 319.8 129.4)">PB0/ICP1/CLKO</text>
<text x="330.5" y="129" transform="rotate(-90 330.5 129)">~ PD5/T1/OC0B</text>
<text x="333" y="126.2" transform="rotate(-90 333 126.2)">PD4/T0/XCK</text>
<text x="335.6" y="130.6" transform="rotate(-90 335.6 130.6)">~ PD3/INT1/OC2B</text>
<text x="330" y="159.7" transform="rotate(-90 330 159.7)">PC0/ADC0</text>
<text x="332.5" y="159.7" transform="rotate(-90 332.5 159.7)">PC1/ADC1</text>
<text x="335.1" y="159.9" transform="rotate(-90 335.1 159.9)">PC2/ADC2</text>
<text x="337.6" y="159.9" transform="rotate(-90 337.6 159.9)">PC3/ADC3</text>
<text x="339.9" y="160" transform="rotate(-90 339.9 160)">PC4/ADC4/SDA</text>
<text x="342.4" y="160.1" transform="rotate(-90 342.4 160.1)">PC5/ADC5/SCL</text>
<text x="49" y="165.7">TestPin</text>
<text x="36.6" y="189.4" transform="rotate(-90 36.6 189.4)">.TheEngineeringProjects.com</text>
<text x="39.5" y="191.1">Vcc OUT</text>
<text x="49.7" y="191.1">GND</text>
<text x="36.6" y="193.7" transform="rotate(-90 36.6 193.7)">w</text>
</g>
<text font-size="2.2" fill="#c0c0c0" x="333.1" y="138.5" transform="rotate(-180 333.1 138.5)">ATMEGA328P-PU</text>
<g font-size="2.1" fill="#fff">
<text x="107.1" y="154.5">REF</text>
<text x="122.3" y="154.5">D12</text>
<text x="122.3" y="151.9">D13</text>
<text x="107.6" y="159.6">A1</text>
<text x="107.6" y="157">A0</text>
<text x="122.5" y="159.6">D10</text>
<text x="122.6" y="157">D11</text>
<text x="107.6" y="167.2">A4</text>
<text x="107.6" y="164.6">A3</text>
<text x="107.6" y="162.1">A2</text>
<text x="123.1" y="162.1">D9</text>
<text x="123.1" y="164.6">D8</text>
<text x="123.1" y="167.2">D7</text>
<text x="107.6" y="172.3">A6</text>
<text x="107.6" y="169.7">A5</text>
<text x="123.1" y="169.7">D6</text>
<text x="123.1" y="172.3">D5</text>
<text x="107.6" y="177.3">5V</text>
<text x="107.6" y="174.8">A7</text>
<text x="123.1" y="174.8">D4</text>
<text x="123.1" y="177.3">D3</text>
<text x="123.1" y="179.9">D2</text>
<text x="118.7" y="185.2">TX / D1</text>
<text x="118.9" y="182.4">RX / D0</text>
</g>
<text font-size="1.9" fill="#fff" x="107" y="179.8">RST</text>
<text font-size="1.7" fill="#c0c0c0" x="323.4" y="140.4" transform="rotate(-180 323.4 140.4)">1121</text>
</svg>
